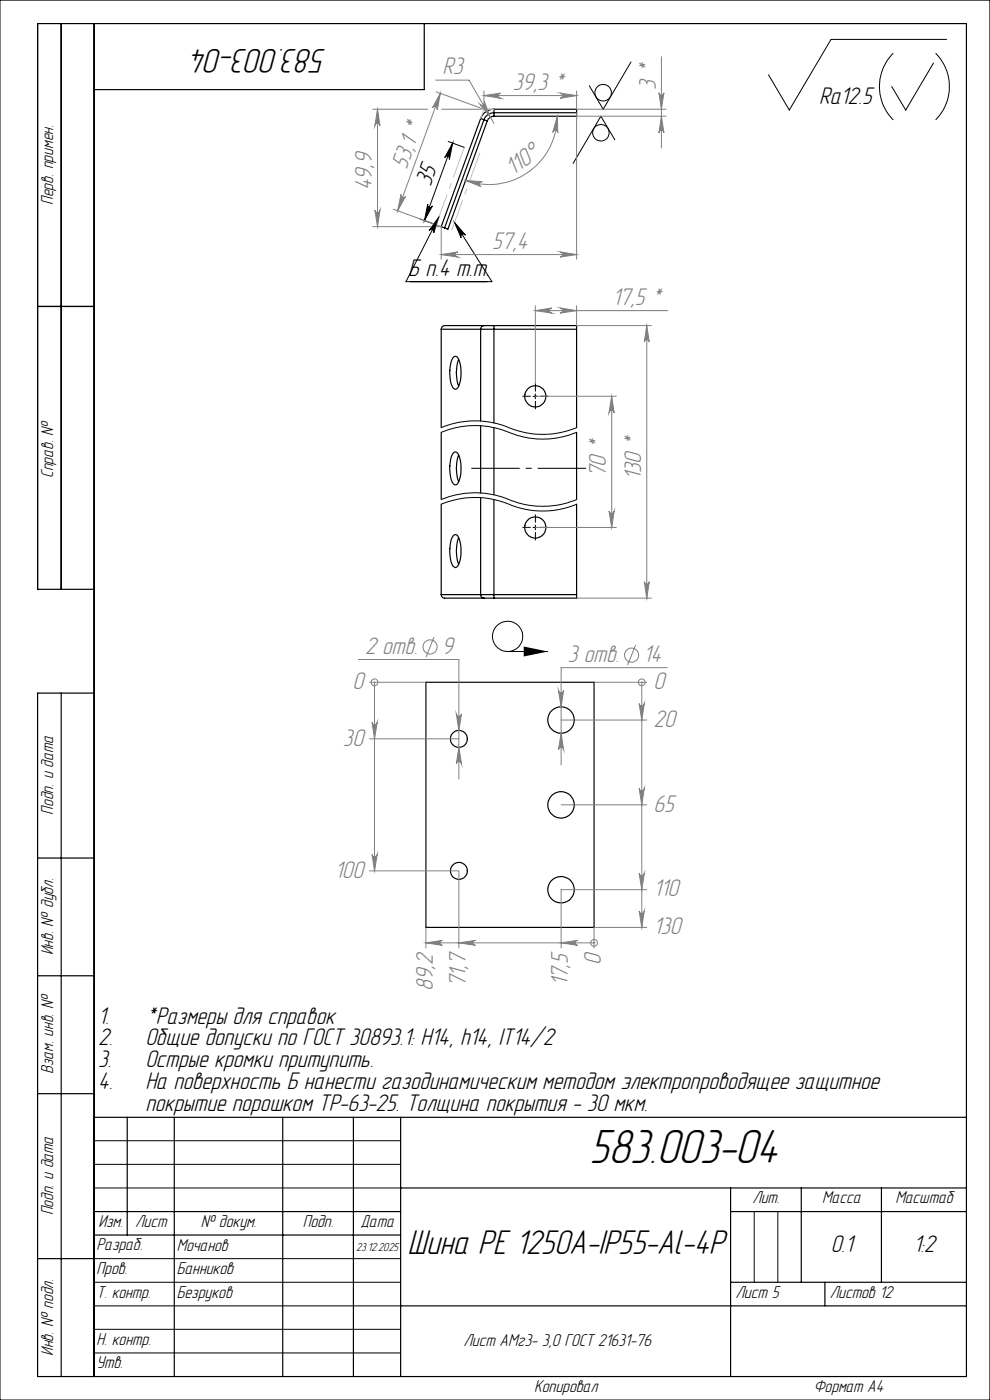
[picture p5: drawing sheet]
<svg xmlns="http://www.w3.org/2000/svg" width="210mm" height="297mm" viewBox="0 0 210 297" stroke-linecap="round" stroke-linejoin="round" font-family="sans-serif">
<g fill="none" stroke="#000" stroke-width=".25">
<path d="M13 5v120M20 5v287M90 5v14h-70M102 25.1l.7 .3M102 25.1l-8.4 23 .7 .3M102.7 25.4l.7 .2M102.7 25.4l-8.4 23M103.4 25.6l-8.4 23-.7-.2M104.8 23.2a2.94 2.94 0 0 0-2.8 1.9M104.8 23.2v.7M104.8 23.9a2.28 2.28 0 0 0-2.1 1.5M104.8 23.9v.8"/>
<path d="M104.8 24.7a1.59 1.59 0 0 0-1.4 .9M104.8 23.2h17.5v.7M104.8 23.9h17.5M122.3 23.9v.8h-17.5M8 65h12M93.6 69.8h8.4M93.6 69.8v20.9M96.2 75.8l.3-.2a1.88 1.88 0 0 1 1.2 2 6.2 6.2 0 0 1-.8 4.9 .76 .76 0 0 1-1.1-.7 7.8 7.8 0 0 1 .4-6zM97.3 76.3a8.3 8.3 0 0 0 0 5.6M102 69.8h2.8M102 69.8v19.5M102.7 69.1h2.1"/>
<path d="M102.7 69.1a.73 .73 0 0 0-.7 .7M102.7 69.1h-8.4a.73 .73 0 0 0-.7 .7M104.8 69.1h17.5v.7M104.8 69.1v.7M104.8 69.8h17.5M104.8 69.8v19.9M122.3 69.8v20.9M93.6 91.7v14.3M96.2 96.1l.3-.2a1.88 1.88 0 0 1 1.2 2 6.4 6.4 0 0 1-.8 4.9l-.4 .1a2.87 2.87 0 0 1-1-2.5 7 7 0 0 1 .7-4.3zM97.3 96.6a8.3 8.3 0 0 0 0 5.6M102 90.3v14.3M104.8 90.7v14.3"/>
<path d="M122.3 91.7v14.3M93.6 107v19.1M96.2 113.6l.3-.2a1.88 1.88 0 0 1 1.2 2 6.2 6.2 0 0 1-.8 4.9 .76 .76 0 0 1-1.1-.7 7.8 7.8 0 0 1 .4-6zM97.3 114.1a8.3 8.3 0 0 0 0 5.6M102 105.6v20.5M104.8 106v20.1M122.3 107v19.1M20 125h-12v-120h197v287h-197v-145h12M93.6 126.1a.72 .72 0 0 0 .7 .8h8.4M93.6 126.1h8.4M102 126.1h2.8M102 126.1a.72 .72 0 0 0 .7 .8"/>
<path d="M102.7 126.9h2.1M104.8 126.1v.8M104.8 126.1h17.5M122.3 126.1v.8h-17.5M13 147v145M90.3 144.7h35.7v52h-35.7zM8 182h12M8 207h12M8 232h12M20 237h185M27 237v25M37 237v55"/>
<path d="M60 237v55M75 237v55M85 237v55M20 257h65M85 252h120M155 252v40M155 257h50M170 252v20M187 252v20M8 267h12M20 262h65M85 277h120"/>
<path d="M155 272h50M175 272v5"/>
<circle cx="113.6" cy="84.1" r="2.26"/>
<circle cx="113.5" cy="111.9" r="2.25"/>
<circle cx="97.3" cy="156.8" r="1.8"/>
<circle cx="119" cy="152.8" r="2.8"/>
<circle cx="119" cy="170.8" r="2.8"/>
<circle cx="97.3" cy="184.7" r="1.79"/>
<circle cx="119" cy="188.8" r="2.8"/>
</g>
<g fill="none" stroke="#808080" stroke-width=".21">
<path d="M92.4 17h7.1l5.3 9.2M92.5 19.5l10.2 3.7M93.4 19.8l-.7 3.5a.55 .55 0 0 0-.3-.7 .55 .55 0 0 0-.7 .3zM93.4 19.8l-9.1 24.9M102.7 19.3v3.8M118.8 19.8l3.5 .5-3.5 .5a.55 .55 0 0 0 .5-.5 .55 .55 0 0 0-.5-.5zM122.3 19.3v3.8M139.8 19.7a.53 .53 0 0 0 .5 .5 .53 .53 0 0 0 .5-.5l-.5 3.5zM140.3 12v19.4M79.1 23.2h11.6M80.1 23.2l.5 3.5a.55 .55 0 0 0-.5-.5 .55 .55 0 0 0-.6 .5zM80.1 23.2v24.9"/>
<path d="M93.7 23.2h11.1M98.8 38.3l3.5 .3a.54 .54 0 0 0-.6 .4 .54 .54 0 0 0 .4 .6zM101.8 22.1a.54 .54 0 0 0 .7 .2 .54 .54 0 0 0 .2-.7l1.3 3.3zM102.7 20.3l3.5-.5a.55 .55 0 0 0-.6 .5 .55 .55 0 0 0 .6 .5zM102.7 20.3h19.6M118.2 24.7l.1 3.5a.53 .53 0 0 0-.4-.6 .53 .53 0 0 0-.6 .5zM118.2 24.7a14.5 14.5 0 0 1-19.4 13.6M122.3 23.9v31.1M122.3 24.7h19M122.3 23.2h19M140.3 24.7l.5 3.5a.53 .53 0 0 0-.5-.6 .53 .53 0 0 0-.5 .6zM79.1 48.1h14.5"/>
<path d="M79.5 44.6a.55 .55 0 0 0 .6 .5 .55 .55 0 0 0 .5-.5l-.5 3.5zM83.4 44.4l10.2 3.7M85.1 41.2a.53 .53 0 0 0 .3 .7 .53 .53 0 0 0 .6-.3l-1.7 3.1zM93.6 54l3.5-.6a.55 .55 0 0 0-.5 .6 .55 .55 0 0 0 .5 .5zM93.6 48.1v6.9M93.6 54h28.7M118.8 53.4l3.5 .6-3.5 .5a.55 .55 0 0 0 .5-.5 .55 .55 0 0 0-.5-.6zM113.6 65.9l3.5-.6a.55 .55 0 0 0-.5 .6 .55 .55 0 0 0 .5 .5zM113.6 64.9v16.4M113.6 65.9h28.1M118.8 65.3l3.5 .6-3.5 .5a.55 .55 0 0 0 .5-.5 .55 .55 0 0 0-.5-.6zM122.3 64.9v4.2h15.9"/>
<path d="M137.2 69.1l.5 3.5a.53 .53 0 0 0-.5-.5 .53 .53 0 0 0-.5 .5zM137.2 69.1v57.8M113.6 84.1h17.1M129.8 84.1l.5 3.5a.55 .55 0 0 0-.6-.5 .55 .55 0 0 0-.5 .5zM129.8 84.1v27.8M113.6 111.9h17.1M129.2 108.4a.55 .55 0 0 0 .5 .5 .55 .55 0 0 0 .6-.5l-.5 3.5zM76 139.9h21.3v25.4M92.1 135.1l-1.7 4.3M122.3 126.9h15.9M134.8 136.8l-1.7 4.3M136.7 123.4a.53 .53 0 0 0 .5 .5 .53 .53 0 0 0 .5-.5l-.5 3.5z"/>
<path d="M78.4 144.7h11.9M78.4 156.7h18.9M78.9 153.2a.55 .55 0 0 0 .6 .5 .55 .55 0 0 0 .5-.5l-.6 3.5zM79.4 144.7h.1M79.4 144.7v40M96.8 151.4a.55 .55 0 0 0 .5 .5 .55 .55 0 0 0 .6-.5l-.6 3.5zM97.3 158.5l.6 3.6a.55 .55 0 0 0-.6-.6 .55 .55 0 0 0-.5 .6zM118.5 146.4a.55 .55 0 0 0 .5 .6 .55 .55 0 0 0 .6-.6l-.6 3.6zM119 155.5l.6 3.6a.55 .55 0 0 0-.6-.6 .55 .55 0 0 0-.5 .6zM119 152.7h18.2M126 144.7h11.2M135.6 149.3a.55 .55 0 0 0 .5 .5 .55 .55 0 0 0 .6-.5l-.6 3.4z"/>
<path d="M136.1 144.7h.1M136.1 144.7v52M141.6 141.6h-22.6v20.7M119 170.7h18.2M135.6 167.2a.55 .55 0 0 0 .5 .5 .55 .55 0 0 0 .6-.5l-.6 3.5zM78.4 184.7h18.9v16.4M78.9 181.3a.55 .55 0 0 0 .6 .5 .55 .55 0 0 0 .5-.5l-.6 3.4zM90.3 196.8v4.3M119 188.8v12.3M119 188.7h18.2M126 196.7h11.2M126 196.8v4.3"/>
<path d="M135.6 185.2a.55 .55 0 0 0 .5 .6 .55 .55 0 0 0 .6-.6l-.6 3.5zM135.6 193.2a.55 .55 0 0 0 .5 .5 .55 .55 0 0 0 .6-.5l-.6 3.5zM90.3 200l3.5-.5a.53 .53 0 0 0-.5 .5 .53 .53 0 0 0 .5 .6zM90.3 200h35.7M97.3 200l3.6-.5a.53 .53 0 0 0-.6 .5 .53 .53 0 0 0 .6 .6zM119 200l3.5-.5a.53 .53 0 0 0-.5 .5 .53 .53 0 0 0 .5 .6zM126 200h.1"/>
<circle cx="91.2" cy="137.2" r="1.48"/>
<circle cx="134" cy="139" r="1.5"/>
<circle cx="79.5" cy="144.8" r=".73"/>
<circle cx="136.1" cy="144.8" r=".73"/>
<circle cx="126" cy="200" r=".71"/>
</g>
<g fill="none" stroke="#000" stroke-width=".21">
<path d="M0 0h210v297h-210zM133.8 13.2l-5.8 10-3-5M189.5 11.3a10 10 0 0 0 0 14.1M198 13.4l-5.9 10-2.9-5M198.5 11.3a10.1 10.1 0 0 1 0 14.1M200.8 8.4h-24.5l-8.9 15-4.4-7.5M95.1 30l3.4 1.3M96 30.3l-.7 3.5a.53 .53 0 0 0-.3-.6 .53 .53 0 0 0-.7 .2zM96 30.3l-6 16.5M130.4 29.7l-2.9-5-5.9 10M89.1 46.5l3.4 1.2M90.7 43.3a.52 .52 0 0 0 .4 .7 .52 .52 0 0 0 .6-.3l-1.7 3.1z"/>
<path d="M93.1 46l-1.1 3.4a.55 .55 0 0 0-.3-.7 .55 .55 0 0 0-.7 .2zM93.1 46l-7 13.8h18.3l-8-12.6M96.4 47.2l2.3 2.7a.54 .54 0 0 0-.7-.2 .54 .54 0 0 0-.2 .7zM93.6 91.7a19.4 19.4 0 0 1 15.5 .4 18.8 18.8 0 0 0 13.2-.4M93.6 90.7a19 19 0 0 1 15.5 .5 18.8 18.8 0 0 0 13.2-.5M113.1 84.1h1M113.6 83.6v1M93.6 107a19.2 19.2 0 0 1 15.5 .4 18.5 18.5 0 0 0 13.2-.4M93.6 106a19.4 19.4 0 0 1 15.5 .4 18.8 18.8 0 0 0 13.2-.4M113.1 111.9h1M113.6 111.4v1M107.7 138.2h8.5"/>
<path d="M20 242h65M20 247h65M20 252h65M160 257v15M165 257v15M20 267h65M20 272h65M20 277h65M20 282h65M20 287h65"/>
<circle cx="127.9" cy="19.7" r="1.75"/>
<circle cx="127.5" cy="28.1" r="1.76"/>
<circle cx="107.7" cy="135" r="3.2"/>
</g>
<g fill="#000">
<path d="M111.1 137.2l5.1 1-5.1 1.1z"/>
<path d="M96.4 47.2l2.3 2.7a.54 .54 0 0 0-.7-.2 .54 .54 0 0 0-.2 .7zM93.1 46l-1.1 3.4a.55 .55 0 0 0-.3-.7 .55 .55 0 0 0-.7 .2z"/>
</g>
<path d="M112.6 84.1h-1.8M113.6 83.1v-1.8M113.6 85.1v1.7M114.6 84.1h1.7M112.6 111.9h-1.8M113.6 110.9v-1.8M113.6 112.9v1.7M114.6 111.9h1.7" fill="none" stroke="#000" stroke-width=".21" stroke-dasharray="15.2 1.3 1.3 1.3" stroke-linecap="butt"/>
<path d="M100 99.3h24.3" fill="none" stroke="#000" stroke-width=".21" stroke-dasharray="15.2 1.3 1.3 1.3" stroke-dashoffset="5" stroke-linecap="butt"/>
<path d="M92.5 47.7l6-16.5M95.8 48.9l6-16.5" fill="none" stroke="#c0c0c0" stroke-width=".21" stroke-dasharray="15.2 1.3 1.3 1.3" stroke-dashoffset="8.4" stroke-linecap="butt"/>
<path d="M102.2 23.2h2.6M102.8 22.7l-.8 2.4" fill="none" stroke="#c0c0c0" stroke-width=".21"/>
<g fill="#808080">
<path d="M93.6 54l3.5-.6a.55 .55 0 0 0-.5 .6 .55 .55 0 0 0 .5 .5zM118.8 53.4l3.5 .6-3.5 .5a.55 .55 0 0 0 .5-.5 .55 .55 0 0 0-.5-.6zM101.8 22.1l2.2 2.8-1.3-3.3a.54 .54 0 0 1-.2 .7 .54 .54 0 0 1-.7-.2zM113.6 65.9l3.5-.6a.55 .55 0 0 0-.5 .6 .55 .55 0 0 0 .5 .5zM118.8 65.3l3.5 .6-3.5 .5a.55 .55 0 0 0 .5-.5 .55 .55 0 0 0-.5-.6zM119 155.5l-.5 3.6a.55 .55 0 0 1 .5-.6 .55 .55 0 0 1 .6 .6zM118.5 146.4l.5 3.6 .6-3.6a.55 .55 0 0 1-.6 .6 .55 .55 0 0 1-.5-.6zM97.3 158.5l-.5 3.6a.55 .55 0 0 1 .5-.6 .55 .55 0 0 1 .6 .6zM96.8 151.4l.5 3.5 .6-3.5a.55 .55 0 0 1-.6 .5 .55 .55 0 0 1-.5-.5z"/>
<path d="M98.8 38.3l3.5 .3a.54 .54 0 0 0-.6 .4 .54 .54 0 0 0 .4 .6zM118.2 24.7l.1 3.5a.53 .53 0 0 0-.4-.6 .53 .53 0 0 0-.6 .5z"/>
<path d="M140.3 24.7l.5 3.5a.53 .53 0 0 0-.5-.6 .53 .53 0 0 0-.5 .6zM139.8 19.7a.53 .53 0 0 0 .5 .5 .53 .53 0 0 0 .5-.5l-.5 3.5zM79.5 44.6a.55 .55 0 0 0 .6 .5 .55 .55 0 0 0 .5-.5l-.5 3.5zM80.1 23.2l.5 3.5a.55 .55 0 0 0-.5-.5 .55 .55 0 0 0-.6 .5zM136.7 123.4a.53 .53 0 0 0 .5 .5 .53 .53 0 0 0 .5-.5l-.5 3.5zM137.2 69.1l.5 3.5a.53 .53 0 0 0-.5-.5 .53 .53 0 0 0-.5 .5zM129.2 108.4a.55 .55 0 0 0 .5 .5 .55 .55 0 0 0 .6-.5l-.5 3.5zM129.8 84.1l.5 3.5a.55 .55 0 0 0-.6-.5 .55 .55 0 0 0-.5 .5z"/>
</g>
<path d="M90.7 43.3a.52 .52 0 0 0 .4 .7 .52 .52 0 0 0 .6-.3l-1.7 3.1zM96 30.3l-.7 3.5a.53 .53 0 0 0-.3-.6 .53 .53 0 0 0-.7 .2z" fill="#000"/>
<g fill="#808080">
<path d="M102.7 20.3l3.5-.5a.55 .55 0 0 0-.6 .5 .55 .55 0 0 0 .6 .5zM118.8 19.8l3.5 .5-3.5 .5a.55 .55 0 0 0 .5-.5 .55 .55 0 0 0-.5-.5zM135.6 149.3a.55 .55 0 0 0 .5 .5 .55 .55 0 0 0 .6-.5l-.6 3.4zM135.6 167.2a.55 .55 0 0 0 .5 .5 .55 .55 0 0 0 .6-.5l-.6 3.5zM135.6 185.2a.55 .55 0 0 0 .5 .6 .55 .55 0 0 0 .6-.6l-.6 3.5zM135.6 193.2a.55 .55 0 0 0 .5 .5 .55 .55 0 0 0 .6-.5l-.6 3.5zM78.9 153.2a.55 .55 0 0 0 .6 .5 .55 .55 0 0 0 .5-.5l-.6 3.5zM78.9 181.3a.55 .55 0 0 0 .6 .5 .55 .55 0 0 0 .5-.5l-.6 3.4z"/>
<path d="M93.4 19.8l-.7 3.5a.55 .55 0 0 0-.3-.7 .55 .55 0 0 0-.7 .3zM85.1 41.2a.53 .53 0 0 0 .3 .7 .53 .53 0 0 0 .6-.3l-1.7 3.1z"/>
<path d="M119 200l3.5-.5a.53 .53 0 0 0-.5 .5 .53 .53 0 0 0 .5 .6zM97.3 200l3.6-.5a.53 .53 0 0 0-.6 .5 .53 .53 0 0 0 .6 .6zM90.3 200l3.5-.5a.53 .53 0 0 0-.5 .5 .53 .53 0 0 0 .5 .6z"/>
</g>
<text font-size="10.5" x="125.1" y="246.6">583.003-04</text>
<g font-size="7.5">
<text x="69.2" y="10.5" transform="rotate(-180 69.2 10.5)">583.003-04</text>
<text x="86.5" y="266.1">Шина PE 1250А-IP55-Al-4P</text>
</g>
<g font-size="5.3" fill="#808080">
<text x="93.9" y="15.7">R3</text>
<text x="108.8" y="19">39,3 *</text>
<text x="139.1" y="19.1" transform="rotate(-90 139.1 19.1)">3 *</text>
<text x="78.9" y="40.4" transform="rotate(-90 78.9 40.4)">49,9</text>
<text x="86.2" y="36" transform="rotate(-70 86.2 36)">53,1 *</text>
<text x="108.9" y="37.4" transform="rotate(-37 108.9 37.4)">110°</text>
<text x="104.4" y="52.7">57,4</text>
<text x="129.9" y="64.6">17,5 *</text>
<text x="128.5" y="101.3" transform="rotate(-90 128.5 101.3)">70 *</text>
<text x="136" y="101.9" transform="rotate(-90 136 101.9)">130 *</text>
<text x="77.4" y="138.7">2 отв.</text>
<text x="93.7" y="138.7">9</text>
<text x="120.4" y="140.4">3 отв.</text>
<text x="136.5" y="140.4">14</text>
<text x="74.7" y="146.2">0</text>
<text x="138.6" y="146.2">0</text>
<text x="138.6" y="154.2">20</text>
<text x="72.8" y="158.2">30</text>
<text x="138.6" y="172.2">65</text>
<text x="71" y="186.2">100</text>
<text x="138.6" y="190.2">110</text>
<text x="138.6" y="198.2">130</text>
<text x="98.8" y="209.5" transform="rotate(-90 98.8 209.5)">71,7</text>
<text x="120.5" y="209.2" transform="rotate(-90 120.5 209.2)">17,5</text>
<text x="127.5" y="204.7" transform="rotate(-90 127.5 204.7)">0</text>
<text x="91.8" y="210.2" transform="rotate(-90 91.8 210.2)">89,2</text>
</g>
<g font-size="5.3">
<text x="173.8" y="22.1">Ra12.5</text>
<text x="91.3" y="39.7" transform="rotate(-70 91.3 39.7)">35</text>
<text x="86.6" y="58.5">Б п.4 т.т.</text>
<text x="20.8" y="221.8">2.</text>
<text x="20.8" y="217.2">1.</text>
<text x="30.8" y="221.8">Общие допуски по ГОСТ 30893.1: H14, h14, IT14/2</text>
<text x="30.8" y="217.2">*Размеры для справок</text>
<text x="20.8" y="226.4">3.</text>
<text x="30.8" y="226.4">Острые кромки притупить.</text>
<text x="20.8" y="231">4.</text>
<text x="30.8" y="231">На поверхность Б нанести газодинамическим методом электропроводящее защитное</text>
<text x="30.8" y="235.6">покрытие порошком ТР-63-25. Толщина покрытия - 30 мкм.</text>
<text x="176.2" y="265.6">0.1</text>
<text x="193.7" y="265.6">1:2</text>
</g>
<g font-size="3.8">
<text x="11.3" y="43.5" transform="rotate(-90 11.3 43.5)">Перв. примен.</text>
<text x="11.3" y="101.4" transform="rotate(-90 11.3 101.4)">Справ. №</text>
<text x="11.3" y="172.8" transform="rotate(-90 11.3 172.8)">Подп. и дата</text>
<text x="11.3" y="202.7" transform="rotate(-90 11.3 202.7)">Инв. № дубл.</text>
<text x="11.3" y="227.8" transform="rotate(-90 11.3 227.8)">Взам. инв. №</text>
<text x="11.3" y="257.8" transform="rotate(-90 11.3 257.8)">Подп. и дата</text>
<text x="159.6" y="255.3">Лит.</text>
<text x="174.4" y="255.3">Масса</text>
<text x="189.9" y="255.3">Масштаб</text>
<text x="20.9" y="260.3">Изм.</text>
<text x="28.7" y="260.3">Лист</text>
<text x="42.6" y="260.3">№ докум.</text>
<text x="64.2" y="260.3">Подп.</text>
<text x="76.5" y="260.3">Дата</text>
<text x="20.5" y="265.3">Разраб.</text>
<text x="37.5" y="265.4">Мочанов</text>
<text x="20.5" y="275.3">Т. контр.</text>
<text x="20.5" y="270.3">Пров.</text>
<text x="37.5" y="270.4">Банников</text>
<text x="37.5" y="275.4">Безруков</text>
<text x="156" y="275.3">Лист 5</text>
<text x="176" y="275.3">Листов 12</text>
<text x="11.3" y="287.7" transform="rotate(-90 11.3 287.7)">Инв. № подл.</text>
<text x="20.5" y="285.3">Н. контр.</text>
<text x="98.3" y="285.5">Лист АМг3- 3,0 ГОСТ 21631-76</text>
<text x="20.5" y="290.3">Утв.</text>
<text x="113.3" y="295.3">Копировал</text>
<text x="172.6" y="295.3">Формат А4</text>
</g>
<text font-size="2.6" x="75.6" y="265.4">23.12.2025</text>
</svg>
